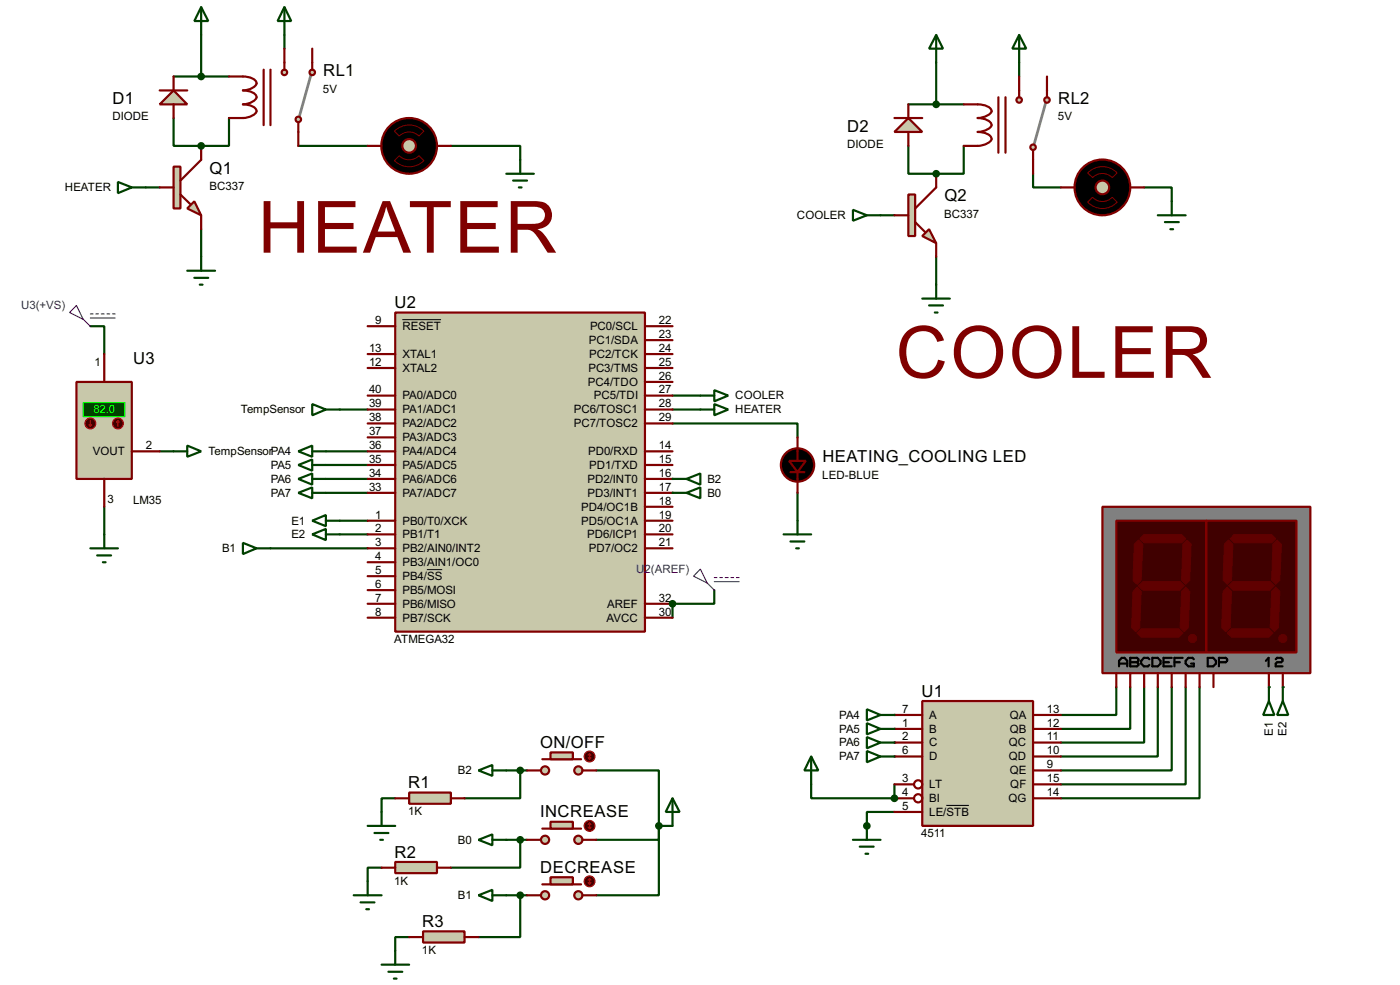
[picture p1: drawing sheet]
<svg xmlns="http://www.w3.org/2000/svg" width="256mm" height="180mm" viewBox="0 0 256 180" stroke-linecap="round" stroke-linejoin="round" font-family="sans-serif">
<path d="M59.7 87.7h7.7M59.7 85.1h7.7M59.7 90.2h7.7M59.7 82.6h7.7M62.3 97.8h5.1M62.3 95.3h5.1M109.3 141h11.4v10.2M120.7 151.2v2.5h-11.4M120.7 151.2v12.7h-11.4" fill="none" stroke="#004000" stroke-width=".4"/>
<circle cx="123.2" cy="90.2" r=".2" fill="#004000"/>
<path d="M49.6 100.4h17.8" fill="none" stroke="#004000" stroke-width=".4"/>
<circle cx="123.2" cy="87.7" r=".2" fill="#004000"/>
<path d="M123.2 110.5v2.6" fill="none" stroke="#004000" stroke-width=".4"/>
<circle cx="123.2" cy="110.5" r=".2" fill="#004000"/>
<path d="M130.9 108v2.5h-7.7" fill="none" stroke="#004000" stroke-width=".4"/>
<g fill="#004000">
<circle cx="163.9" cy="130.9" r=".2"/>
<circle cx="163.9" cy="133.4" r=".2"/>
<circle cx="163.9" cy="135.9" r=".2"/>
<circle cx="163.9" cy="138.5" r=".2"/>
</g>
<path d="M16.6 59.7h2.5v5.1M19.1 92.8v5M204.5 125.8v5.1h-10.1M207.1 125.8v7.6h-12.7M209.6 125.8v10.1h-15.2M212.1 125.8v12.7h-17.7M214.7 125.8v15.2h-20.3M217.2 125.8v17.8h-22.8M219.8 125.8v20.3h-25.4M120.7 151.2h2.5M163.9 143.6v2.5" fill="none" stroke="#004000" stroke-width=".4"/>
<circle cx="163.9" cy="146.1" r=".2" fill="#004000"/>
<path d="M148.6 143.6v2.5h15.3" fill="none" stroke="#004000" stroke-width=".4"/>
<g fill="#004000">
<circle cx="235" cy="125.8" r=".2"/>
<circle cx="232.5" cy="125.8" r=".2"/>
</g>
<g fill="none" stroke="#004000" stroke-width=".4">
<path d="M31.8 14h10.2M36.9 6.4v7.6M52.1 6.4v2.5M31.8 21.6v5.1h5.1M69.9 158.8h-2.5v2.5M72.4 146.1h-2.5v2.5M92.8 141h3.8M92.8 153.7h3.8M95.3 141v5.1h-10.2M95.3 153.7v5.1h-12.7M75 171.5h-2.6v2.5M92.8 163.9h3.8"/>
<path d="M95.3 163.9v7.6h-7.6"/>
</g>
<circle cx="36.9" cy="26.7" r=".2" fill="#004000"/>
<path d="M166.4 19.1h10.2M171.5 11.5v7.6M186.7 11.5v2.5M26.7 34.3h2.6M42 21.6v5.1h-5.1M166.4 26.7v5.1h5.1M36.9 42v5" fill="none" stroke="#004000" stroke-width=".4"/>
<circle cx="171.5" cy="31.8" r=".2" fill="#004000"/>
<g fill="none" stroke="#004000" stroke-width=".4">
<path d="M54.7 26.7h12.7M82.6 26.7h12.7v2.6M161.3 39.4h2.6M176.6 26.7v5.1h-5.1M189.3 31.8v2.5h5.1M209.6 34.3h5.1v2.6M171.5 47v5.1M62.3 75h5.1M123.2 77.5h22.9v2.6M123.2 75h5.1M123.2 72.4h5.1M29.3 82.6h2.5"/>
<path d="M146.1 90.2v5.1M163.9 148.6h-5.1v2.6"/>
</g>
<circle cx="158.8" cy="151.2" r=".2" fill="#004000"/>
<path d="M72.4 57.2h45.8v58.4h-45.8z" fill="#c8c8aa" stroke="#800000" stroke-width=".4"/>
<g fill="none" stroke="#800000" stroke-width=".4">
<path d="M67.4 59.7h5M118.2 59.7h5M67.4 67.4h5M67.4 64.8h5M67.4 72.4h5M67.4 75h5M67.4 77.5h5M118.2 67.4h5M118.2 64.8h5M118.2 62.3h5M118.2 69.9h5M118.2 72.4h5"/>
<path d="M118.2 75h5M118.2 77.5h5M67.4 95.3h5M67.4 97.8h5M67.4 82.6h5M67.4 85.1h5M67.4 87.7h5M67.4 90.2h5M67.4 80.1h5M118.2 95.3h5M118.2 97.8h5M118.2 82.6h5"/>
<path d="M118.2 85.1h5M118.2 87.7h5M118.2 90.2h5M118.2 92.8h5M67.4 100.4h5M67.4 102.9h5M67.4 105.5h5M67.4 108h5M67.4 110.5h5M67.4 113.1h5M118.2 100.4h5M118.2 110.5h5"/>
<path d="M118.2 113.1h5"/>
</g>
<path d="M73.7 58.5h7.1M78.2 104.3h2.8" fill="none" stroke="#000" stroke-width=".18"/>
<path d="M54.7 87.7l2.5-1v2zM54.7 85.1l2.5-1v2.1zM54.7 90.2l2.5-1v2zM54.7 82.6l2.5-1v2zM57.2 97.8l2.5-1v2.1zM57.2 95.3l2.5-1v2zM57.2 87.7h2.5M57.2 85.1h2.5M57.2 90.2h2.5M57.2 82.6h2.5M59.7 97.8h2.6M59.7 95.3h2.6" fill="none" stroke="#004000" stroke-width=".4"/>
<g fill="#c8c8aa" stroke="#800000" stroke-width=".4">
<circle cx="105.9" cy="141" r=".75"/>
<circle cx="99.8" cy="141" r=".75"/>
</g>
<path d="M99.4 139h7.1" fill="none" stroke="#800000" stroke-width=".4"/>
<path d="M100.9 137.7h4.1v1.3h-4.1z" fill="#c8c8aa" stroke="#800000" stroke-width=".4"/>
<path d="M96.6 141h2.5M106.7 141h2.6" fill="none" stroke="#800000" stroke-width=".4"/>
<circle cx="108" cy="138.5" r="1" fill="#400000" stroke="#f00" stroke-width=".2"/>
<path d="M107.8 138.7l.2 .3M108 138v1M108 138l-.2 .2M108 138l.3 .2M108.3 138.7l-.3 .3" fill="none" stroke="#f00" stroke-width=".2"/>
<g fill="#c8c8aa" stroke="#800000" stroke-width=".4">
<circle cx="105.9" cy="153.7" r=".75"/>
<circle cx="99.8" cy="153.7" r=".75"/>
</g>
<path d="M99.4 151.7h7.1" fill="none" stroke="#800000" stroke-width=".4"/>
<path d="M100.9 150.4h4.1v1.3h-4.1z" fill="#c8c8aa" stroke="#800000" stroke-width=".4"/>
<path d="M96.6 153.7h2.5M106.7 153.7h2.6" fill="none" stroke="#800000" stroke-width=".4"/>
<circle cx="108" cy="151.2" r="1" fill="#400000" stroke="#f00" stroke-width=".2"/>
<path d="M107.8 151.4l.2 .3M108 150.7v1M108 150.7l-.2 .2M108 150.7l.3 .2M108.3 151.4l-.3 .3" fill="none" stroke="#f00" stroke-width=".2"/>
<g fill="#c8c8aa" stroke="#800000" stroke-width=".4">
<circle cx="105.9" cy="163.9" r=".75"/>
<circle cx="99.8" cy="163.9" r=".75"/>
</g>
<path d="M99.4 161.9h7.1" fill="none" stroke="#800000" stroke-width=".4"/>
<path d="M100.9 160.6h4.1v1.3h-4.1z" fill="#c8c8aa" stroke="#800000" stroke-width=".4"/>
<path d="M96.6 163.9h2.5M106.7 163.9h2.6" fill="none" stroke="#800000" stroke-width=".4"/>
<circle cx="108" cy="161.3" r="1" fill="#400000" stroke="#f00" stroke-width=".2"/>
<path d="M107.8 161.6l.2 .3M108 160.8v1.1M108 160.8l-.2 .3M108 160.8l.3 .3M108.3 161.6l-.3 .3" fill="none" stroke="#f00" stroke-width=".2"/>
<g fill="#004000" stroke="#004000" stroke-width=".4">
<circle cx="120.7" cy="151.2" r=".5"/>
<circle cx="123.2" cy="110.5" r=".5"/>
</g>
<path d="M44.5 99.4l2.5 1-2.5 1zM123.2 90.2h2.6M123.2 87.7h2.6M125.8 90.2l2.5-1v2zM125.8 87.7l2.5-1v2zM47 100.4h2.6M87.7 141l2.5-1v2zM87.7 153.7l2.5-1v2zM90.2 141h2.6M90.2 153.7h2.6M87.7 163.9l2.5-1v2zM90.2 163.9h2.6" fill="none" stroke="#004000" stroke-width=".4"/>
<path d="M128.3 104.2l1.3 2.5-2.5-1.2zM129.6 106.7l1.3 1.3M130.9 105.7h.5M130.9 106.5h4.5M131.9 105.7h.5M132.9 105.7h.5M133.9 105.7h.5M134.9 105.7h.5" fill="none" stroke="#0000c0" stroke-width=".2"/>
<path d="M169 128.3h20.3v22.9h-20.3z" fill="#c8c8aa" stroke="#800000" stroke-width=".4"/>
<g fill="none" stroke="#800000" stroke-width=".4">
<path d="M163.9 130.9h5.1M163.9 133.4h5.1M163.9 135.9h5.1M163.9 138.5h5.1M189.3 130.9h5.1M189.3 133.4h5.1M189.3 135.9h5.1M189.3 138.5h5.1M163.9 143.6h3.5M163.9 146.1h3.5M163.9 148.6h5.1M189.3 143.6h5.1"/>
<path d="M189.3 146.1h5.1M189.3 141h5.1"/>
<circle cx="168.2" cy="146.1" r=".75"/>
<circle cx="168.2" cy="143.6" r=".75"/>
</g>
<path d="M173.4 147.4h4.1" fill="none" stroke="#000" stroke-width=".18"/>
<path d="M158.8 129.8l2.5 1.1-2.5 1zM158.8 132.4l2.5 1-2.5 1zM158.8 134.9l2.5 1-2.5 1.1zM158.8 137.5l2.5 1-2.5 1zM161.3 130.9h2.6M161.3 133.4h2.6M161.3 135.9h2.6M161.3 138.5h2.6" fill="none" stroke="#004000" stroke-width=".4"/>
<path d="M202 92.8h38.1v30.4h-38.1z" fill="#808080" stroke="#800000" stroke-width=".4"/>
<path d="M204.5 95.3h16.5v24.1h-16.5z" fill="#400000" stroke="#800000" stroke-width=".4"/>
<g fill="#600000" stroke="#600000" stroke-width=".18">
<path d="M208.8 98.6l.8-.8h6.9l.7 .8-.7 .8h-6.9z" fill-rule="evenodd"/>
<path d="M216.7 99.6l.8-.7 .7 .7-.2 6.6-.8 .8-.7-.8z" fill-rule="evenodd"/>
<path d="M208.6 107.2l.8-.7h6.8l.8 .7-.8 .8h-6.8z" fill-rule="evenodd"/>
<path d="M207.8 99.6l.8-.7 .8 .7-.3 6.6-.8 .8-.7-.8z" fill-rule="evenodd"/>
<path d="M217.2 107.5l.8 .8-.3 6.6-.7 .7-.8-.7 .3-6.6z" fill-rule="evenodd"/>
<path d="M208.3 115.9l.8-.8h6.9l.7 .8-.7 .7h-6.9z" fill-rule="evenodd"/>
<path d="M208.3 107.5l.8 .8-.3 6.6-.7 .7-.8-.7 .3-6.6z" fill-rule="evenodd"/>
</g>
<path d="M221 95.3h16.5v24.1h-16.5z" fill="#400000" stroke="#800000" stroke-width=".4"/>
<g fill="#600000" stroke="#600000" stroke-width=".18">
<path d="M226.1 97.8h6.9l.7 .8-.7 .8h-6.9l-.7-.8z" fill-rule="evenodd"/>
<path d="M233.2 99.6l.8-.7 .8 .7-.3 6.6-.8 .8-.7-.8z" fill-rule="evenodd"/>
<path d="M225.1 107.2l.8-.7h6.8l.8 .7-.8 .8h-6.8z" fill-rule="evenodd"/>
<path d="M224.3 99.6l.8-.7 .8 .7-.3 6.6-.8 .8-.7-.8z" fill-rule="evenodd"/>
<path d="M233.7 107.5l.8 .8-.3 6.6-.7 .7-.8-.7 .3-6.6z" fill-rule="evenodd"/>
<path d="M224.8 115.9l.8-.8h6.9l.7 .8-.7 .7h-6.9z" fill-rule="evenodd"/>
<path d="M224.8 107.5l.8 .8-.2 6.6-.8 .7-.8-.7 .3-6.6z" fill-rule="evenodd"/>
<circle cx="218.4" cy="116.9" r=".75"/>
<circle cx="235" cy="116.9" r=".75"/>
</g>
<g fill="none" stroke="#000" stroke-width=".4">
<path d="M205 122v-1l.5-.6h.5l.5 .6v1M205 121.5h1.5M207.1 120.4h1.2l.3 .3v.3l-.3 .2 .3 .3v.2l-.3 .3h-1.2zM207.1 121.2h1.2M210.6 120.7l-.3-.3h-.7l-.5 .6v.5l.5 .5h.7l.3-.3M211.1 120.4h1l.5 .6v.5l-.5 .5h-1zM213.2 121.2h1M214.7 120.4h-1.5v1.6h1.5M215.2 121.2h1M216.7 120.4h-1.5v1.6M218.7 120.7l-.2-.3h-.8l-.5 .6v.5l.5 .5h1v-.5h-.5M221.3 120.4h1l.5 .6v.5l-.5 .5h-1z"/>
<path d="M223.3 121.2h1.3l.2-.2v-.3l-.2-.3h-1.3v1.6M231.9 121l.5-.6v1.6M233.7 120.7l.3-.3h.7l.3 .3v.3l-.3 .2h-.7l-.3 .3v.5h1.3"/>
</g>
<path d="M204.5 123.2v2.6M207.1 123.2v2.6M209.6 123.2v2.6M212.1 123.2v2.6M214.7 123.2v2.6M217.2 123.2v2.6M219.8 123.2v2.6M222.3 123.2v2.6M232.5 123.2v2.6M235 123.2v2.6" fill="none" stroke="#800000" stroke-width=".4"/>
<path d="M123.2 146.1l1.3 2.5h-2.5zM123.2 146.1v5.1" fill="none" stroke="#004000" stroke-width=".4"/>
<path d="M14 69.9h10.2v17.8h-10.2z" fill="#c8c8aa" stroke="#800000" stroke-width=".4"/>
<path d="M15.3 73.7h7.6v2.6h-7.6z" fill="#004000" stroke="#0f0" stroke-width=".2"/>
<path d="M19.1 64.8v5.1M19.1 87.7v5.1M24.2 82.6h5.1" fill="none" stroke="#800000" stroke-width=".4"/>
<circle cx="21.6" cy="77.5" r="1" fill="#400000" stroke="#f00" stroke-width=".2"/>
<path d="M21.6 77l-.2 .3M21.6 77l.3 .3M21.6 77v1" fill="none" stroke="#f00" stroke-width=".2"/>
<circle cx="16.5" cy="77.5" r="1" fill="#400000" stroke="#f00" stroke-width=".2"/>
<path d="M16.3 77.8l.3 .2M16.6 77v1M16.8 77.8l-.2 .2" fill="none" stroke="#f00" stroke-width=".2"/>
<path d="M14 55.9l1.3 2.6-2.5-1.3zM15.3 58.5l1.3 1.2M16.6 57.5h.5M16.6 58.2h4.5M17.6 57.5h.5M18.6 57.5h.5M19.6 57.5h.5M20.6 57.5h.5" fill="none" stroke="#0000c0" stroke-width=".2"/>
<g fill="none" stroke="#004000" stroke-width=".4">
<path d="M19.1 97.8v2.6M16.6 100.4h5M17.8 101.7h2.6M18.9 102.9h.5M148.6 138.5l1.3 2.5h-2.5zM148.6 138.5v5.1M232.5 128.3l1 2.6h-2.1zM232.5 125.8v2.5M235 128.3l1 2.6h-2zM235 125.8v2.5M67.4 151.2h5M68.6 152.5h2.6"/>
<path d="M69.7 153.7h.5M69.9 148.6v2.6M156.3 153.7h5M157.5 155h2.6M158.6 156.3h.5M158.8 151.2v2.5"/>
</g>
<circle cx="163.8" cy="146.1" r=".5" fill="#004000" stroke="#004000" stroke-width=".4"/>
<path d="M75 145.1h7.6v2h-7.6z" fill="#c8c8aa" stroke="#800000" stroke-width=".4"/>
<path d="M72.4 146.1h2.6M82.6 146.1h2.5" fill="none" stroke="#800000" stroke-width=".4"/>
<circle cx="95.3" cy="141" r=".5" fill="#004000" stroke="#004000" stroke-width=".4"/>
<path d="M64.8 163.9h5.1M66.1 165.2h2.5M67.1 166.4h.5M67.4 161.3v2.6" fill="none" stroke="#004000" stroke-width=".4"/>
<path d="M72.4 157.8h7.7v2h-7.7z" fill="#c8c8aa" stroke="#800000" stroke-width=".4"/>
<path d="M69.9 158.8h2.5M80.1 158.8h2.5" fill="none" stroke="#800000" stroke-width=".4"/>
<circle cx="95.3" cy="153.7" r=".5" fill="#004000" stroke="#004000" stroke-width=".4"/>
<path d="M69.9 176.6h5.1M71.2 177.9h2.5M72.2 179.1h.5M72.4 174v2.6" fill="none" stroke="#004000" stroke-width=".4"/>
<path d="M77.5 170.5h7.6v2h-7.6z" fill="#c8c8aa" stroke="#800000" stroke-width=".4"/>
<path d="M75 171.5h2.5M85.1 171.5h2.6" fill="none" stroke="#800000" stroke-width=".4"/>
<circle cx="95.3" cy="163.9" r=".5" fill="#004000" stroke="#004000" stroke-width=".4"/>
<path d="M57 13.8l-2.1 7.3" fill="none" stroke="#808080" stroke-width=".5"/>
<g fill="#c8c8aa" stroke="#800000" stroke-width=".4">
<circle cx="54.6" cy="21.9" r=".5"/>
<circle cx="57.2" cy="13.3" r=".5"/>
</g>
<path d="M57.2 11.5v1.3" fill="none" stroke="#800000" stroke-width=".4"/>
<circle cx="52.1" cy="13.3" r=".5" fill="#c8c8aa" stroke="#800000" stroke-width=".4"/>
<path d="M42 14a8.4 8.4 0 0 1 4.2 .3 .89 .89 0 0 1 .8 .9 .89 .89 0 0 1-.8 .9l-1.1 .4-.6 .1a2.27 2.27 0 0 1 2.5 1.2 2.66 2.66 0 0 1-2.5 1.3 2.27 2.27 0 0 1 2.5 1.3 2.65 2.65 0 0 1-2.5 1.2h-2.5M48.3 12.8v10.1M49.6 12.8v10.1M52.1 8.9v3.9M57.2 8.9v2.6M54.7 22.4v4.3" fill="none" stroke="#800000" stroke-width=".4"/>
<path d="M36.9 1.3l1.3 2.6h-2.6zM36.9 1.3v5.1M52.1 1.3l1.3 2.6h-2.5zM52.1 1.3v5.1" fill="none" stroke="#004000" stroke-width=".4"/>
<path d="M31.8 16.6l2.5 2.5h-5z" fill="#c8c8aa" stroke="#800000" stroke-width=".4"/>
<path d="M29.3 16.6h5M31.8 14v2.6M31.8 19.1v2.5" fill="none" stroke="#800000" stroke-width=".4"/>
<path d="M34.3 38.2l1.3-1.3 1.3 2.5z" fill="#c8c8aa" stroke="#800000" stroke-width=".4"/>
<path d="M31.8 30.5h1.3v7.7h-1.3z" fill="#c8c8aa" stroke="#800000" stroke-width=".4"/>
<path d="M29.3 34.3h2.5M33.1 35.6l1.8 1.8M36.9 26.7v2.6l-3.8 3.8M36.9 39.4v2.6" fill="none" stroke="#800000" stroke-width=".4"/>
<g fill="#004000" stroke="#004000" stroke-width=".4">
<circle cx="36.8" cy="14" r=".5"/>
<circle cx="36.8" cy="26.7" r=".5"/>
</g>
<path d="M21.6 33.3l2.6 1-2.6 1.1zM24.2 34.3h2.5M34.3 49.6h5.1M35.6 50.9h2.6M36.6 52.1h.5M36.9 47v2.6" fill="none" stroke="#004000" stroke-width=".4"/>
<path d="M191.6 18.9l-2.1 7.3" fill="none" stroke="#808080" stroke-width=".5"/>
<g fill="#c8c8aa" stroke="#800000" stroke-width=".4">
<circle cx="189.2" cy="27" r=".5"/>
<circle cx="191.8" cy="18.3" r=".5"/>
</g>
<path d="M191.8 16.6v1.2" fill="none" stroke="#800000" stroke-width=".4"/>
<circle cx="186.7" cy="18.3" r=".5" fill="#c8c8aa" stroke="#800000" stroke-width=".4"/>
<path d="M176.6 19.1a8.7 8.7 0 0 1 4.2 .3 .87 .87 0 0 1 .7 1.2 3.3 3.3 0 0 1-2.4 1 2.37 2.37 0 0 1 2.6 1.3 2.75 2.75 0 0 1-2.6 1.3 3.2 3.2 0 0 1 2.4 .9l.2 .4a2.75 2.75 0 0 1-2.6 1.2h-2.5M182.9 17.8v10.2M184.2 17.8v10.2M186.7 14v3.8M191.8 14v2.6M189.3 27.5v4.3" fill="none" stroke="#800000" stroke-width=".4"/>
<path d="M171.5 6.4l1.3 2.5h-2.6zM171.5 6.4v5.1M186.7 6.4l1.3 2.5h-2.5zM186.7 6.4v5.1" fill="none" stroke="#004000" stroke-width=".4"/>
<path d="M166.4 21.6l2.6 2.6h-5.1z" fill="#c8c8aa" stroke="#800000" stroke-width=".4"/>
<path d="M166.4 19.1v2.5M163.9 21.6h5.1M166.4 24.2v2.5" fill="none" stroke="#800000" stroke-width=".4"/>
<path d="M169 43.2l1.2-1.2 1.3 2.5z" fill="#c8c8aa" stroke="#800000" stroke-width=".4"/>
<path d="M166.4 35.6h1.3v7.6h-1.3z" fill="#c8c8aa" stroke="#800000" stroke-width=".4"/>
<path d="M163.9 39.4h2.5M171.5 31.8v2.5l-3.8 3.9M167.7 40.7l1.8 1.8M171.5 44.5v2.5" fill="none" stroke="#800000" stroke-width=".4"/>
<g fill="#004000" stroke="#004000" stroke-width=".4">
<circle cx="171.5" cy="19.1" r=".5"/>
<circle cx="171.5" cy="31.8" r=".5"/>
</g>
<path d="M156.3 38.4l2.5 1-2.5 1zM158.8 39.4h2.5M212.1 39.4h5.1M214.7 36.9v2.5M169 54.7h5M170.2 55.9h2.6M171.3 57.2h.5M171.5 52.1v2.6M213.4 40.7h2.6M214.4 42h.5" fill="none" stroke="#004000" stroke-width=".4"/>
<circle cx="201.9" cy="34.3" r="5.1" fill="#000" stroke="#800000" stroke-width=".4"/>
<path d="M199.3 31.7a3.7 3.7 0 0 1 5.4 0l-.9 .8a2.54 2.54 0 0 0-3.6 0zM200.2 36.1a2.45 2.45 0 0 0 3.6 0l.9 .9a3.7 3.7 0 0 1-5.4 0z" fill="none" stroke="#800000" stroke-width=".18"/>
<circle cx="201.9" cy="34.3" r="1.25" fill="#c8c8aa" stroke="#800000" stroke-width=".4"/>
<path d="M194.4 34.3h2.5M207.1 34.3h2.5M144.8 86.4h2.6M146.1 80.1v4.3M146.1 86.4v3.8" fill="none" stroke="#800000" stroke-width=".4"/>
<g fill="none" stroke="#004000" stroke-width=".4">
<path d="M92.8 31.8h5M94 33.1h2.6M95.1 34.3h.5M95.3 29.3v2.5M57.2 74l2.5 1-2.5 1zM59.7 75h2.6M128.3 75h2.6M128.3 72.4h2.6M130.9 74l2.5 1-2.5 1zM130.9 71.4l2.5 1-2.5 1.1zM31.8 82.6h2.5M34.3 81.6l2.6 1-2.6 1z"/>
<path d="M143.6 97.8h5M144.8 99.1h2.6M146.1 95.3v2.5M145.9 100.4h.5"/>
</g>
<g fill="#000" stroke="#800000" stroke-width=".4">
<path d="M144.6 84.4h3l-1.5 2z"/>
<circle cx="74.9" cy="26.7" r="5.1"/>
<circle cx="146.1" cy="85.1" r="3.1"/>
</g>
<path d="M72.3 29.4l.9-.9a2.54 2.54 0 0 0 3.6 0l.9 .9a3.8 3.8 0 0 1-5.4 0zM72.3 24a3.8 3.8 0 0 1 5.4 0l-.9 .9a2.54 2.54 0 0 0-3.6 0z" fill="none" stroke="#800000" stroke-width=".18"/>
<circle cx="74.9" cy="26.7" r="1.25" fill="#c8c8aa" stroke="#800000" stroke-width=".4"/>
<path d="M67.4 26.7h2.5M80.1 26.7h2.5" fill="none" stroke="#800000" stroke-width=".4"/>
<circle cx="158.8" cy="151.2" r=".5" fill="#004000" stroke="#004000" stroke-width=".4"/>
<g font-size="14.8" fill="#800000">
<text x="47.2" y="46.2">HEATER</text>
<text x="164.1" y="69.1">COOLER</text>
</g>
<g font-size="3.4">
<text x="59.2" y="14">RL1</text>
<text x="20.6" y="19.1">D1</text>
<text x="193.9" y="19.1">RL2</text>
<text x="155.2" y="24.2">D2</text>
<text x="38.4" y="31.8">Q1</text>
<text x="173" y="36.9">Q2</text>
<text x="72.3" y="56.4">U2</text>
<text x="24.4" y="66.6">U3</text>
<text x="150.7" y="84.6">HEATING_COOLING LED</text>
<text x="168.8" y="127.5">U1</text>
<text x="99" y="136.9">ON/OFF</text>
<text x="74.8" y="144.3">R1</text>
<text x="99" y="149.6">INCREASE</text>
<text x="72.3" y="157">R2</text>
<text x="99" y="159.8">DECREASE</text>
<text x="77.4" y="169.7">R3</text>
</g>
<g font-size="2.4">
<text x="59.2" y="16.9">5V</text>
<text x="20.6" y="22">DIODE</text>
<text x="193.8" y="22">5V</text>
<text x="155.2" y="27.2">DIODE</text>
<text x="11.9" y="35">HEATER</text>
<text x="38.4" y="34.7">BC337</text>
<text x="146" y="40.1">COOLER</text>
<text x="173" y="39.9">BC337</text>
<text x="68.8" y="59.3">9</text>
<text x="120.7" y="59.3">22</text>
<text x="67.6" y="64.4">13</text>
<text x="73.7" y="60.4">RESET</text>
<text x="73.7" y="65.5">XTAL1</text>
<text x="107.9" y="63">PC1/SDA</text>
<text x="107.9" y="65.5">PC2/TCK</text>
<text x="108.1" y="60.4">PC0/SCL</text>
<text x="120.7" y="61.9">23</text>
<text x="120.7" y="64.4">24</text>
<text x="17.3" y="67">1</text>
<text x="67.6" y="67">12</text>
<text x="67.6" y="72">40</text>
<text x="73.7" y="68.1">XTAL2</text>
<text x="107.7" y="70.6">PC4/TDO</text>
<text x="107.8" y="68.1">PC3/TMS</text>
<text x="120.7" y="67">25</text>
<text x="120.7" y="69.5">26</text>
<text x="120.7" y="72">27</text>
<text x="44.1" y="75.7">TempSensor</text>
<text x="67.6" y="77.1">38</text>
<text x="67.6" y="74.6">39</text>
<text x="73.7" y="75.7">PA1/ADC1</text>
<text x="73.7" y="73.1">PA0/ADC0</text>
<text x="105.1" y="75.7">PC6/TOSC1</text>
<text x="108.8" y="73.1">PC5/TDI</text>
<text x="120.7" y="74.6">28</text>
<text x="120.7" y="77.1">29</text>
<text x="134.7" y="75.7">HEATER</text>
<text x="134.7" y="73.1">COOLER</text>
<text x="17" y="83.3">VOUT</text>
<text x="26.7" y="82.2">2</text>
<text x="38.2" y="83.3">TempSensorPA4</text>
<text x="67.6" y="82.2">36</text>
<text x="67.6" y="79.7">37</text>
<text x="73.7" y="83.3">PA4/ADC4</text>
<text x="73.7" y="80.8">PA3/ADC3</text>
<text x="73.7" y="78.2">PA2/ADC2</text>
<text x="105.1" y="78.2">PC7/TOSC2</text>
<text x="107.7" y="83.3">PD0/RXD</text>
<text x="120.7" y="82.2">14</text>
<text x="49.6" y="88.4">PA6</text>
<text x="49.6" y="85.8">PA5</text>
<text x="67.6" y="89.8">33</text>
<text x="67.6" y="87.3">34</text>
<text x="67.6" y="84.7">35</text>
<text x="73.7" y="88.4">PA6/ADC6</text>
<text x="73.7" y="85.8">PA5/ADC5</text>
<text x="107.6" y="88.4">PD2/INT0</text>
<text x="107.9" y="85.8">PD1/TXD</text>
<text x="120.7" y="84.7">15</text>
<text x="120.7" y="87.3">16</text>
<text x="120.7" y="89.8">17</text>
<text x="129.6" y="88.4">B2</text>
<text x="150.6" y="87.6">LED-BLUE</text>
<text x="19.7" y="92.1">3</text>
<text x="24.4" y="92.3">LM35</text>
<text x="49.6" y="90.9">PA7</text>
<text x="68.8" y="94.9">1</text>
<text x="73.7" y="90.9">PA7/ADC7</text>
<text x="106.5" y="93.5">PD4/OC1B</text>
<text x="107.6" y="90.9">PD3/INT1</text>
<text x="120.7" y="92.4">18</text>
<text x="120.7" y="94.9">19</text>
<text x="129.6" y="90.9">B0</text>
<text x="40.7" y="101.1">B1</text>
<text x="53.4" y="98.5">E2</text>
<text x="53.4" y="96">E1</text>
<text x="68.8" y="97.4">2</text>
<text x="68.8" y="100">3</text>
<text x="73.7" y="96">PB0/T0/XCK</text>
<text x="73.7" y="98.5">PB1/T1</text>
<text x="73.7" y="101.1">PB2/AIN0/INT2</text>
<text x="106.5" y="96">PD5/OC1A</text>
<text x="107.6" y="98.5">PD6/ICP1</text>
<text x="107.9" y="101.1">PD7/OC2</text>
<text x="120.7" y="97.4">20</text>
<text x="120.7" y="100">21</text>
<text x="68.8" y="102.5">4</text>
<text x="68.8" y="105.1">5</text>
<text x="68.8" y="107.6">6</text>
<text x="73.7" y="103.6">PB3/AIN1/OC0</text>
<text x="73.7" y="106.2">PB4/SS</text>
<text x="68.8" y="110.1">7</text>
<text x="68.8" y="112.7">8</text>
<text x="73.7" y="108.7">PB5/MOSI</text>
<text x="73.7" y="111.2">PB6/MISO</text>
<text x="73.7" y="113.8">PB7/SCK</text>
<text x="111.1" y="113.8">AVCC</text>
<text x="111.2" y="111.2">AREF</text>
<text x="120.7" y="110.1">32</text>
<text x="120.7" y="112.7">30</text>
<text x="72.2" y="117.7">ATMEGA32</text>
<text x="153.7" y="131.6">PA4</text>
<text x="165.3" y="130.5">7</text>
<text x="170.2" y="131.6">A</text>
<text x="185" y="131.6">QA</text>
<text x="191.8" y="130.5">13</text>
<text x="153.7" y="134.1">PA5</text>
<text x="153.7" y="136.6">PA6</text>
<text x="165.3" y="133">1</text>
<text x="165.3" y="135.5">2</text>
<text x="170.2" y="134.1">B</text>
<text x="170.2" y="136.6">C</text>
<text x="184.8" y="136.6">QC</text>
<text x="185" y="134.1">QB</text>
<text x="191.8" y="133">12</text>
<text x="191.8" y="135.5">11</text>
<text x="233.2" y="134.6" transform="rotate(-90 233.2 134.6)">E1</text>
<text x="235.7" y="134.6" transform="rotate(-90 235.7 134.6)">E2</text>
<text x="83.9" y="141.7">B2</text>
<text x="153.7" y="139.2">PA7</text>
<text x="165.3" y="138.1">6</text>
<text x="165.3" y="143.2">3</text>
<text x="170.2" y="139.2">D</text>
<text x="184.8" y="139.2">QD</text>
<text x="185" y="141.7">QE</text>
<text x="191.8" y="138.1">10</text>
<text x="191.8" y="140.6">9</text>
<text x="191.8" y="143.2">15</text>
<text x="74.8" y="149.2">1K</text>
<text x="165.3" y="145.7">4</text>
<text x="165.3" y="148.2">5</text>
<text x="170.2" y="144.3">LT</text>
<text x="170.2" y="146.8">BI</text>
<text x="170.2" y="149.3">LE/STB</text>
<text x="184.7" y="146.8">QG</text>
<text x="185.1" y="144.3">QF</text>
<text x="191.8" y="145.7">14</text>
<text x="83.9" y="154.4">B0</text>
<text x="168.8" y="153.3">4511</text>
<text x="72.2" y="161.9">1K</text>
<text x="83.9" y="164.6">B1</text>
<text x="77.3" y="174.6">1K</text>
</g>
<g font-size="2.4" fill="#0000c0">
<text x="3.9" y="56.6">U3(+VS)</text>
<text x="116.5" y="104.9">U2(AREF)</text>
</g>
<text font-size="2.4" fill="#0f0" x="17.1" y="75.7">82.0</text>
</svg>
